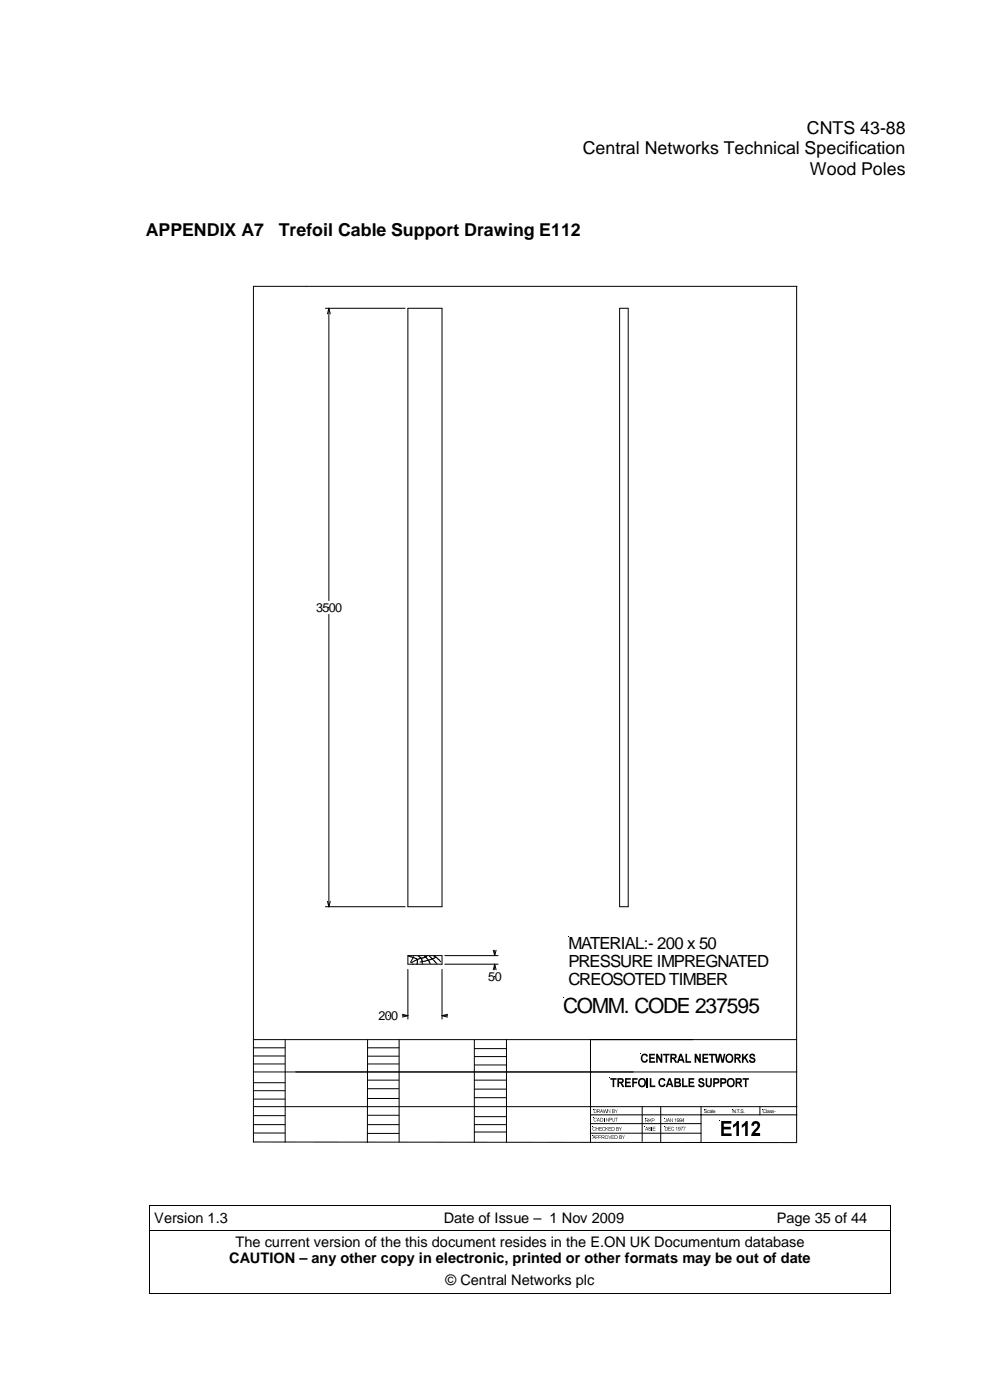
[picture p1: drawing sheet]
<svg xmlns="http://www.w3.org/2000/svg" width="210mm" height="297mm" viewBox="0 0 210 297" stroke-linecap="round" stroke-linejoin="round" font-family="sans-serif">
<g fill="#000">
<path d="M125.7 239.3a.29 .29 0 0 1 .3-.2 .29 .29 0 0 1 .3 .3 .27 .27 0 0 0-.4-.1 .27 .27 0 0 0 0 .4 .27 .27 0 0 0 .4-.1 .32 .32 0 0 1-.5 .3 .32 .32 0 0 1-.1-.5zM126.1 237.2h.3l.2 .2a.33 .33 0 0 0-.4-.2 .33 .33 0 0 0-.2 .5 .33 .33 0 0 0 .4 .1l.1-.1a.35 .35 0 0 1-.5 .1 .35 .35 0 0 1 0-.5zM126.4 239.1l.1 .3h.4l.1-.3v.8l-.1-.4h-.4l-.1 .4zM127.1 239.1h.6l-.5 .1v.2h.5l-.5 .1v.3l.5 .1h-.6zM127.8 239.3a.29 .29 0 0 1 .3-.2 .29 .29 0 0 1 .2 .3 .27 .27 0 0 0-.4-.1 .27 .27 0 0 0 0 .4 .27 .27 0 0 0 .4-.1 .32 .32 0 0 1-.4 .3 .32 .32 0 0 1-.2-.5zM127.9 235.3l.2 .7 .3-.7h.1l.2 .7 .2-.7-.2 .8h-.1l-.2-.7-.2 .7h-.1zM128.3 237.1h.1v.9h-.1zM128.4 239.1l.1 .4 .6-.4-.4 .3 .4 .5-.4-.4-.3 .4zM128.6 237.2l.5 .6 .1-.6v.8l-.5-.7-.1 .7zM128.9 235.3l.5 .7 .1-.7v.8l-.6-.6v.6zM129.1 239.1h.6l-.5 .1v.2h.5l-.5 .1v.3l.5 .1h-.6zM129.5 228.7h1.3v.4h-.5v1.5h-.3v-1.5h-.5z"/>
<path d="M129.9 237.2l.1 .6a.21 .21 0 0 0 .3 .1 .21 .21 0 0 0 .1-.3v-.4l.1 .4a.3 .3 0 0 1-.3 .4 .3 .3 0 0 1-.3-.4zM130.4 235.3l.3 .4 .4-.4-.3 .5v.3zM130.5 237.2h.6h-.2v.8l-.1-.8zM131.3 239.1l.3 .4 .4-.4-.3 .5v.3zM132.6 228.7h1.2v.4h-.9v.4h.8v.3h-.8v.5h1v.3h-1.3zM134.1 228.7h1.2v.4h-.8v.4h.7v.3h-.7v.8h-.4zM136.2 223.8a.72 .72 0 0 1 .7-.3 .72 .72 0 0 1 .6 .6l-.4 .1a.45 .45 0 0 0-.6-.3 .45 .45 0 0 0-.2 .6 .44 .44 0 0 0 .3 .6 .44 .44 0 0 0 .5-.4l.4 .1a.78 .78 0 0 1-1 .7 .78 .78 0 0 1-.6-1zM137.2 228.7h.3v1.9h-.3zM137.7 239.1h.1a.18 .18 0 0 1 .2 0 .18 .18 0 0 1 0 .2v-.1a.21 .21 0 0 0-.2-.1 .21 .21 0 0 0-.2 .2l.1 .1a.3 .3 0 0 1 .4 .2 .3 .3 0 0 1-.3 .4 .3 .3 0 0 1-.3-.3v-.1a.26 .26 0 0 0 .3 .2 .26 .26 0 0 0 .2-.2l-.4-.2zM137.6 237.3l.1 .4 .6-.4-.4 .3 .4 .5-.4-.4-.3 .4zM138.2 239.1h.1v.8h-.1zM137.7 223.6h1.2v.3h-.9v.4h.9v.4h-.9v.4h1v.4h-1.3z"/>
<path d="M137.8 228.7h.4v1.6h.8v.3h-1.2zM138.5 239.1h.6h-.5v.3h.4l-.4 .1v.3l.5 .1h-.6zM139.2 223.6h.3l.7 1.1v-1.1h.3v1.9h-.3l-.7-1.2v1.2h-.3zM139.9 228.9a.72 .72 0 0 1 .8-.2 .72 .72 0 0 1 .5 .6l-.4 .1a.45 .45 0 0 0-.5-.4 .45 .45 0 0 0-.3 .7 .44 .44 0 0 0 .3 .6 .44 .44 0 0 0 .5-.4l.4 .1a.78 .78 0 0 1-1 .6 .78 .78 0 0 1-.5-.9zM140.9 239l.1 .1zM141.3 237.2l.1 .6a.18 .18 0 0 1-.2 .2 .18 .18 0 0 1-.1-.2v.2l.2-.1zM140.7 223.6h1.3v.3h-.5v1.6h-.3v-1.6h-.5zM142.2 237.2l.5 .8v-.8v.8l-.5-.6v.6zM141.7 239.1h.6h-.5v.3h.5l-.5 .1v.3l.5 .1h-.6zM142.4 239.2a.26 .26 0 0 1 .3-.2 .26 .26 0 0 1 .2 .3 .3 .3 0 0 0-.4 .1 .3 .3 0 0 0 .1 .4 .3 .3 0 0 0 .4-.2 .37 .37 0 0 1-.6 .2 .37 .37 0 0 1 0-.6zM143.1 237.4l.3-.2v.8l-.1-.6zM143.3 239.3l.3-.2v.8v-.6z"/>
<path d="M144.4 239.1h.5l-.3 .8 .2-.8zM144.9 239.1h.5l-.3 .8 .2-.8zM144.7 228.7h.3v1.6h.9v.3h-1.2zM145.4 223.6h.4v1.5h.8v.4h-1.2zM146 228.7h1.3v.4h-.9v.4h.8v.3h-.8v.5h.9v.3h-1.3zM147.4 223.6h.3l.6 1.1v-1.1h.4v1.9h-.4l-.6-1.2v1.2h-.3zM148.3 228.8a.65 .65 0 0 1 .7-.1 .65 .65 0 0 1 .4 .6h-.3a.27 .27 0 0 0-.3-.3 .27 .27 0 0 0-.3 .4 .83 .83 0 0 1 1 .8 .72 .72 0 0 1-.8 .5 .72 .72 0 0 1-.6-.7h.3a.32 .32 0 0 0 .4 .4 .32 .32 0 0 0 .2-.5 .74 .74 0 0 1-.7-.3 .74 .74 0 0 1 0-.8zM149.7 228.7h.3v1a.39 .39 0 0 0 .1 .5 .39 .39 0 0 0 .5 .1l.1-1.6h.3v1a.7 .7 0 0 1-.7 1 .7 .7 0 0 1-.6-1zM149 223.6h1.2v.3h-.8v.4h.8v.4h-.8v.4h.9v.4h-1.3zM150.4 223.6h1.3v.3h-.5v1.6h-.3v-1.6h-.5zM151.6 223.6h.4l.3 1.3 .2-1.3h.5l.3 1.3 .2-1.3h.4l-.4 1.9h-.4l-.3-1.5-.3 1.5h-.5zM155.3 235.3l.1 .1z"/>
<path d="M155.5 238.6l.6-.4 .2-.4h.5v3.2h-.6v-2.3l-.7 .6zM157.4 223.6h.3v.7l.7-.7h.4l-.6 .7 .7 1.2h-.4l-.5-1-.3 .4v.6h-.3zM157.5 228.7h1.4v.4h-.5v1.5h-.4v-1.5h-.5zM157.4 238.6l.6-.4 .2-.4h.4v3.2h-.5v-2.3l-.7 .6zM159.1 223.7a.64 .64 0 0 1 .7-.1 .64 .64 0 0 1 .4 .6h-.3a.27 .27 0 0 0-.3-.4 .27 .27 0 0 0-.3 .4 .83 .83 0 0 1 .9 .9 .72 .72 0 0 1-.7 .4 .72 .72 0 0 1-.6-.6l.3-.1a.33 .33 0 0 0 .4 .4 .33 .33 0 0 0 .3-.4l-.1-.1a.7 .7 0 0 1-.7-.3 .7 .7 0 0 1 0-.7zM161.8 235.3l.1 .1zM31.7 255.7h.2v.7h-.2zM129.1 240.8l.3 .8 .3-.8-.3 .8zM129.8 240.8h.5l-.5 .1v.3h.5l-.5 .1v.3h.5h-.5zM131.9 240.8l.3 .5 .4-.5-.3 .5v.3zM153 237.8h2.2v.6h-1.7v.7h1.5v.5h-1.5v.9h1.7v.5h-2.2zM159.7 238a.98 .98 0 0 1 1.4 .2 .98 .98 0 0 1-.2 1.4l-.8 .8h1.1v.6h-1.9a3.2 3.2 0 0 1 1.3-1.9 .41 .41 0 0 0-.1-.7 .41 .41 0 0 0-.6 .4h-.5z"/>
<path d="M188.8 255.7h.3v.7h-.3zM188.8 255.7h.3v.2h-.3zM31.7 260.9h.2v.7h-.2zM31.7 269.2h.2v.5h-.2zM188.8 260.9h.3v.7h-.3zM188.8 269.2h.3v.5h-.3zM188.8 274.2h.3v.2h-.3z"/>
<path d="M126 235.3v.8h.2a.4 .4 0 0 0 .4-.4 .4 .4 0 0 0-.4-.4zM126.1 235.4a.34 .34 0 0 1 .4 .3 .34 .34 0 0 1-.4 .4z"/>
<path d="M126.9 237.2l-.3 .8 .2-.3h.3l.2 .3-.3-.8zM127 237.2l.1 .4h-.3z"/>
<path d="M126.7 235.3v.8v-.3l.6 .3-.3-.3a.24 .24 0 0 0 .3-.3 .24 .24 0 0 0-.3-.2zM126.7 235.4h.4l.1 .2-.5 .1z"/>
<path d="M127.6 235.3l-.3 .8 .2-.2h.3l.1 .2-.2-.8zM127.6 235.4l.2 .4h-.3z"/>
<path d="M127.3 237.2v.8h.3a.4 .4 0 0 0 .4-.4 .4 .4 0 0 0-.4-.4zM127.4 237.2a.34 .34 0 0 1 .5 .4 .34 .34 0 0 1-.5 .3z"/>
<path d="M129.2 237.2l.1 .8v-.4l.5-.1v-.2zM129.3 237.2h.4v.2l-.4 .1z"/>
<path d="M129.8 239.1v.8h.2a.41 .41 0 0 0 .4-.4 .41 .41 0 0 0-.4-.4zM129.8 239.2a.34 .34 0 0 1 .5 .3 .34 .34 0 0 1-.5 .3z"/>
<path d="M129.8 235.3v.8h.5v-.7zM129.9 235.4h.3l.1 .2-.4 .1zM129.9 235.8h.3l.1 .1-.4 .2z"/>
<path d="M130.7 239.1v.8h.5v-.7zM130.8 239.2h.3l.1 .2h-.4zM130.8 239.5h.3l.1 .2-.4 .1z"/>
<path d="M131 228.7v1.9h.3v-.8l.4 .1 .3 .7h.5l-.6-.8a.54 .54 0 0 0 .4-.7 .54 .54 0 0 0-.6-.4zM131.3 229.1h.4a.2 .2 0 0 1 .3 .1 .2 .2 0 0 1-.1 .2l-.6 .1z"/>
<path d="M135.6 228.9a.93 .93 0 0 0-.1 1.4 .93 .93 0 0 0 1.4-.1 .94 .94 0 0 0 0-1.2 .94 .94 0 0 0-1.2-.2zM135.8 229.2a.62 .62 0 0 1 .9 .3 .62 .62 0 0 1-.4 .8 .65 .65 0 0 1-.6-.4 .65 .65 0 0 1 .1-.7z"/>
<path d="M137.1 239.1l-.2 .8 .1-.3h.3l.2 .3-.3-.8zM137.2 239.1l.1 .4h-.3z"/>
<path d="M136.9 237.3v.8l.1-.4 .5 .4-.2-.4a.24 .24 0 0 0 .2-.2 .24 .24 0 0 0-.3-.2zM137 237.4h.4l.1 .2-.5 .1z"/>
<path d="M138.3 237.3v.8v-.4h.5l.1-.3zM138.3 237.4h.4v.3h-.4z"/>
<path d="M141.1 239.1v.8h.2a.4 .4 0 0 0 .4-.4 .4 .4 0 0 0-.4-.4zM141.1 239.1a.34 .34 0 0 1 .5 .4 .34 .34 0 0 1-.5 .3z"/>
<path d="M141.7 237.2l-.2 .8 .1-.2h.3l.2 .2-.2-.8zM141.8 237.3l.1 .4h-.3z"/>
<path d="M141.9 228.7l-.7 1.9h.4l.1-.4h.7l.1 .4h.4l-.7-1.9zM142 229.2l.3 .7h-.5z"/>
<path d="M142.2 223.6v1.9h.3v-.8h.4l.4 .8h.4l-.6-.9a.54 .54 0 0 0 .4-.6 .54 .54 0 0 0-.6-.4zM142.5 223.9h.3a.28 .28 0 0 1 .3 0 .28 .28 0 0 1 .1 .3l-.7 .1z"/>
<path d="M143 228.7v1.9h.6a.58 .58 0 0 0 .8-.2 .58 .58 0 0 0-.2-.8 .5 .5 0 0 0 .2-.6 .5 .5 0 0 0-.6-.3zM143.4 229.1h.4a.22 .22 0 0 1 .3 .2 .22 .22 0 0 1-.3 .2h-.4zM143.4 229.8h.5a.23 .23 0 0 1 .2 .3 .23 .23 0 0 1-.2 .2h-.5z"/>
<path d="M143.7 237.3a.24 .24 0 0 0 0 .4 .24 .24 0 0 0 .3 0l-.1 .3-.2-.2a.21 .21 0 0 0 .2 .2 .21 .21 0 0 0 .2-.2 .31 .31 0 0 0 0-.4 .31 .31 0 0 0-.4-.1zM143.7 237.5a.18 .18 0 0 1 .3 0 .18 .18 0 0 1-.3 0z"/>
<path d="M143.9 239.1a.26 .26 0 0 0 0 .4 .26 .26 0 0 0 .4 0l-.1 .3-.4-.2a.25 .25 0 0 0 .3 .3 .25 .25 0 0 0 .3-.3 .33 .33 0 0 0-.1-.4 .33 .33 0 0 0-.4-.1zM143.9 239.3a.2 .2 0 0 1 .4 0 .2 .2 0 0 1-.4 0z"/>
<path d="M144.2 237.3a.26 .26 0 0 0 0 .4 .26 .26 0 0 0 .4 0l-.2 .3-.3-.2a.24 .24 0 0 0 .3 .2 .24 .24 0 0 0 .2-.2 .32 .32 0 0 0 0-.4 .32 .32 0 0 0-.4-.1zM144.2 237.5a.2 .2 0 0 1 .4 0 .2 .2 0 0 1-.4 0z"/>
<path d="M144.2 223.6l-.6 1.9h.4l.1-.5h.6l.2 .5h.3l-.6-1.9zM144.4 224l.3 .7h-.5z"/>
<path d="M145 237.2l-.3 .7h.3l.1 .1 .1-.2zM145 237.4v.4h-.3z"/>
<path d="M151.3 228.7v1.9h.3v-.7a.65 .65 0 0 0 1-.4 .65 .65 0 0 0-.8-.8zM151.6 229.1a.37 .37 0 0 1 .5-.1 .37 .37 0 0 1 .1 .4l-.6 .2z"/>
<path d="M152.8 228.7v1.9h.3v-.7a.64 .64 0 0 0 1-.4 .64 .64 0 0 0-.7-.8zM153.1 229.1a.39 .39 0 0 1 .4-.1 .39 .39 0 0 1 .2 .4l-.2 .2h-.4z"/>
<path d="M154.2 223.7a1.07 1.07 0 0 0 .5 1.8 .97 .97 0 0 0 .9-1.2 .97 .97 0 0 0-1.4-.6zM154.4 223.9a.62 .62 0 0 1 .9 .6 .62 .62 0 0 1-.8 .6 .83 .83 0 0 1-.1-1.2z"/>
<path d="M154.5 228.8a1.07 1.07 0 0 0 .5 1.9 .97 .97 0 0 0 .9-1.2 .97 .97 0 0 0-1.4-.7zM154.7 229.1a.62 .62 0 0 1 .9 .5 .62 .62 0 0 1-.8 .7 .83 .83 0 0 1-.1-1.2z"/>
<path d="M155.8 223.6v1.9h.3v-.8h.4l.3 .8h.5l-.6-.9a.54 .54 0 0 0 .4-.6 .54 .54 0 0 0-.6-.4zM156.1 223.9h.3a.28 .28 0 0 1 .3 0 .28 .28 0 0 1 .1 .3l-.7 .1z"/>
<path d="M156 228.7v1.9h.4v-.8l.3 .1 .4 .7h.4l-.5-.8a.54 .54 0 0 0 .4-.7 .54 .54 0 0 0-.7-.4zM156.4 229.1h.4a.21 .21 0 0 1 .3 .2 .21 .21 0 0 1-.3 .2h-.4z"/>
<path d="M125.9 240.8l-.2 .8 .2-.2h.3l.1 .2-.2-.8zM126 240.9l.1 .4h-.2z"/>
<path d="M126.4 240.8v.8v-.3h.5l.1-.3zM126.4 240.9l.4 .1v.2h-.4z"/>
<path d="M127 240.8l.1 .8v-.3h.5v-.3zM127.1 240.9l.4 .1v.2h-.4z"/>
<path d="M127.6 240.8v.8l.1-.3 .6 .3-.3-.3h.2a.25 .25 0 0 0 0-.3 .25 .25 0 0 0-.2-.2zM127.7 240.9l.4 .1v.2h-.4z"/>
<path d="M128.3 241.3a.4 .4 0 0 0 .8 0 .4 .4 0 0 0-.8 0zM128.4 241.3a.3 .3 0 0 1 .6 0 .3 .3 0 0 1-.6 0z"/>
<path d="M130.4 240.8v.8h.2a.4 .4 0 0 0 .4-.4 .4 .4 0 0 0-.4-.4zM130.5 240.9a.34 .34 0 0 1 .4 .3 .34 .34 0 0 1-.4 .4z"/>
<path d="M131.4 240.8v.8h.4l.2-.2-.2-.5zM131.4 240.9l.4 .2-.4 .1zM131.4 241.3h.4l.1 .2-.5 .1z"/>
</g>
<g fill="none" stroke="#000" stroke-width=".21">
<path d="M69 65.4h16.9M69.8 65.4v62M69.8 65.4l.3 1.2M69.8 65.4l-.3 1.2M86.5 65.4h7.3v127h-7.3zM131.4 65.4h1.9v127h-1.9zM169 60.7v181.7M169.1 60.7h-115.3v181.6M69.8 130.3v62.1M69 192.4h16.9M69.5 191.2l.3 1.2M70.1 191.2l-.3 1.2"/>
<path d="M85.3 215.5h1.2M85.3 215.2l1.2 .3M86.5 202.7h7.3v1.9h-7.3zM86.5 205.7v10.5M86.5 215.5l-1.2 .3M86.6 202.8l1.9 .8M87.5 204.6h.1M87.8 202.9l-.7 1.3M88.5 203.6l-1.3 .7M88.5 203.6l-.1 1M88.7 202.8l.6 .5 .3 .7M89.6 204l-.5 .1"/>
<path d="M89.6 204v.6M90 202.9l.8 .6 .5 .9M90.6 202.8l-.4 .3-1.7 .5M91.1 202.9l.6 .5M91.7 203.4l1 1.1M91.7 203.4l-2.1 .6M92 202.8l.6 .3 .9 .9M92.4 203.1l-.7 .3M93.8 205.7v10.5M93.8 215.5h1.2M93.8 215.5l1.2 .3M94.4 202.7h11.3"/>
<path d="M94.4 204.6h11.3M95 215.2l-1.2 .3M104.6 201.6l.3 1.1M104.9 201.6v1.1M104.9 204.6v1.1M104.9 204.6l.3 1.1M104.9 204.6l-.3 1.1M105.2 201.6l-.3 1.1M53.8 233.2h6.7M53.8 236.7h6.7M53.8 231.4h6.7M53.8 238.6h6.7"/>
<path d="M53.8 229.7h6.7M53.8 224h6.7M53.8 222.3h6.7M53.8 234.8h115.3M53.8 227.4h115.2M53.8 220.6h115.2M53.8 225.7h6.6M60.5 220.6v21.7M78 225.7h6.6M78 222.3h6.7M78 236.6h6.7M78 233h6.6"/>
<path d="M78 220.6l-.1 21.8M78 238.6h6.6M78 229.2h6.6M78 231h6.6M78 224.1h6.6M84.7 220.6v21.7M100.6 238.6h6.8M100.6 232.9h6.8M100.6 231.1h6.8M100.6 229.2h6.8M100.6 220.6v21.7M100.7 236.9h6.7"/>
<path d="M100.7 225.9h6.7M100.7 224.2h6.8M100.7 222.5h6.7M107.4 220.6v21.7M125.3 220.6v21.7M125.3 236.5h43.8M125.3 238.4h23.4M136.2 234.8v7.3M140.2 234.8v7.5M148.7 234.8v7.5M161.2 234.8v1.7M31.7 255.8h157.2"/>
<path d="M31.8 256.3v4.7M53.8 242.3l115.1 .1M53.8 240.4h6.7M78 240.5h6.6M100.6 240.2h6.8M125.2 240.4h23.5M189 256.3v4.7M31.7 274.3h157.2M31.8 261.6v7.6M31.8 269.7v4.7M31.8 261h157.1M189 261.6v7.6"/>
<path d="M189 269.7v4.7"/>
</g>
<text font-size="4.4" x="119.5" y="214.9">COMM. CODE 237595</text>
<g font-size="3.8">
<text x="171.2" y="28.4">CNTS 43-88</text>
<text x="123.6" y="32.8">Central Networks Technical Specification</text>
<text x="171.8" y="37.1">Wood Poles</text>
<text x="30.9" y="50.2">APPENDIX A7</text>
<text x="59.1" y="50.2">Trefoil Cable Support Drawing E112</text>
</g>
<g font-size="3.6">
<text x="120.6" y="201.3">MATERIAL:- 200 x 50</text>
<text x="120.6" y="205.1">PRESSURE IMPREGNATED</text>
<text x="120.6" y="209">CREOSOTED TIMBER</text>
</g>
<g font-size="3.1">
<text x="32.7" y="259.5">Version 1.3</text>
<text x="94.1" y="259.5">Date of Issue – 1 Nov 2009</text>
<text x="164.8" y="259.5">Page 35 of 44</text>
<text x="48.6" y="268">CAUTION – any other copy in electronic, printed or other formats may be out of date</text>
<text x="50" y="264.5">The current version of the this document resides in the E.ON UK Documentum database</text>
<text x="94.5" y="272.5">© Central Networks plc</text>
</g>
<g font-size="2.7">
<text x="67.1" y="129.9">3500</text>
<text x="103.6" y="208.2">50</text>
<text x="80.3" y="216.5">200</text>
</g>
<g font-size="1.1">
<text x="149.4" y="236.1">Scale</text>
<text x="155.4" y="236.1">N.T.S.</text>
<text x="161.8" y="236.1">Class-</text>
</g>
</svg>
